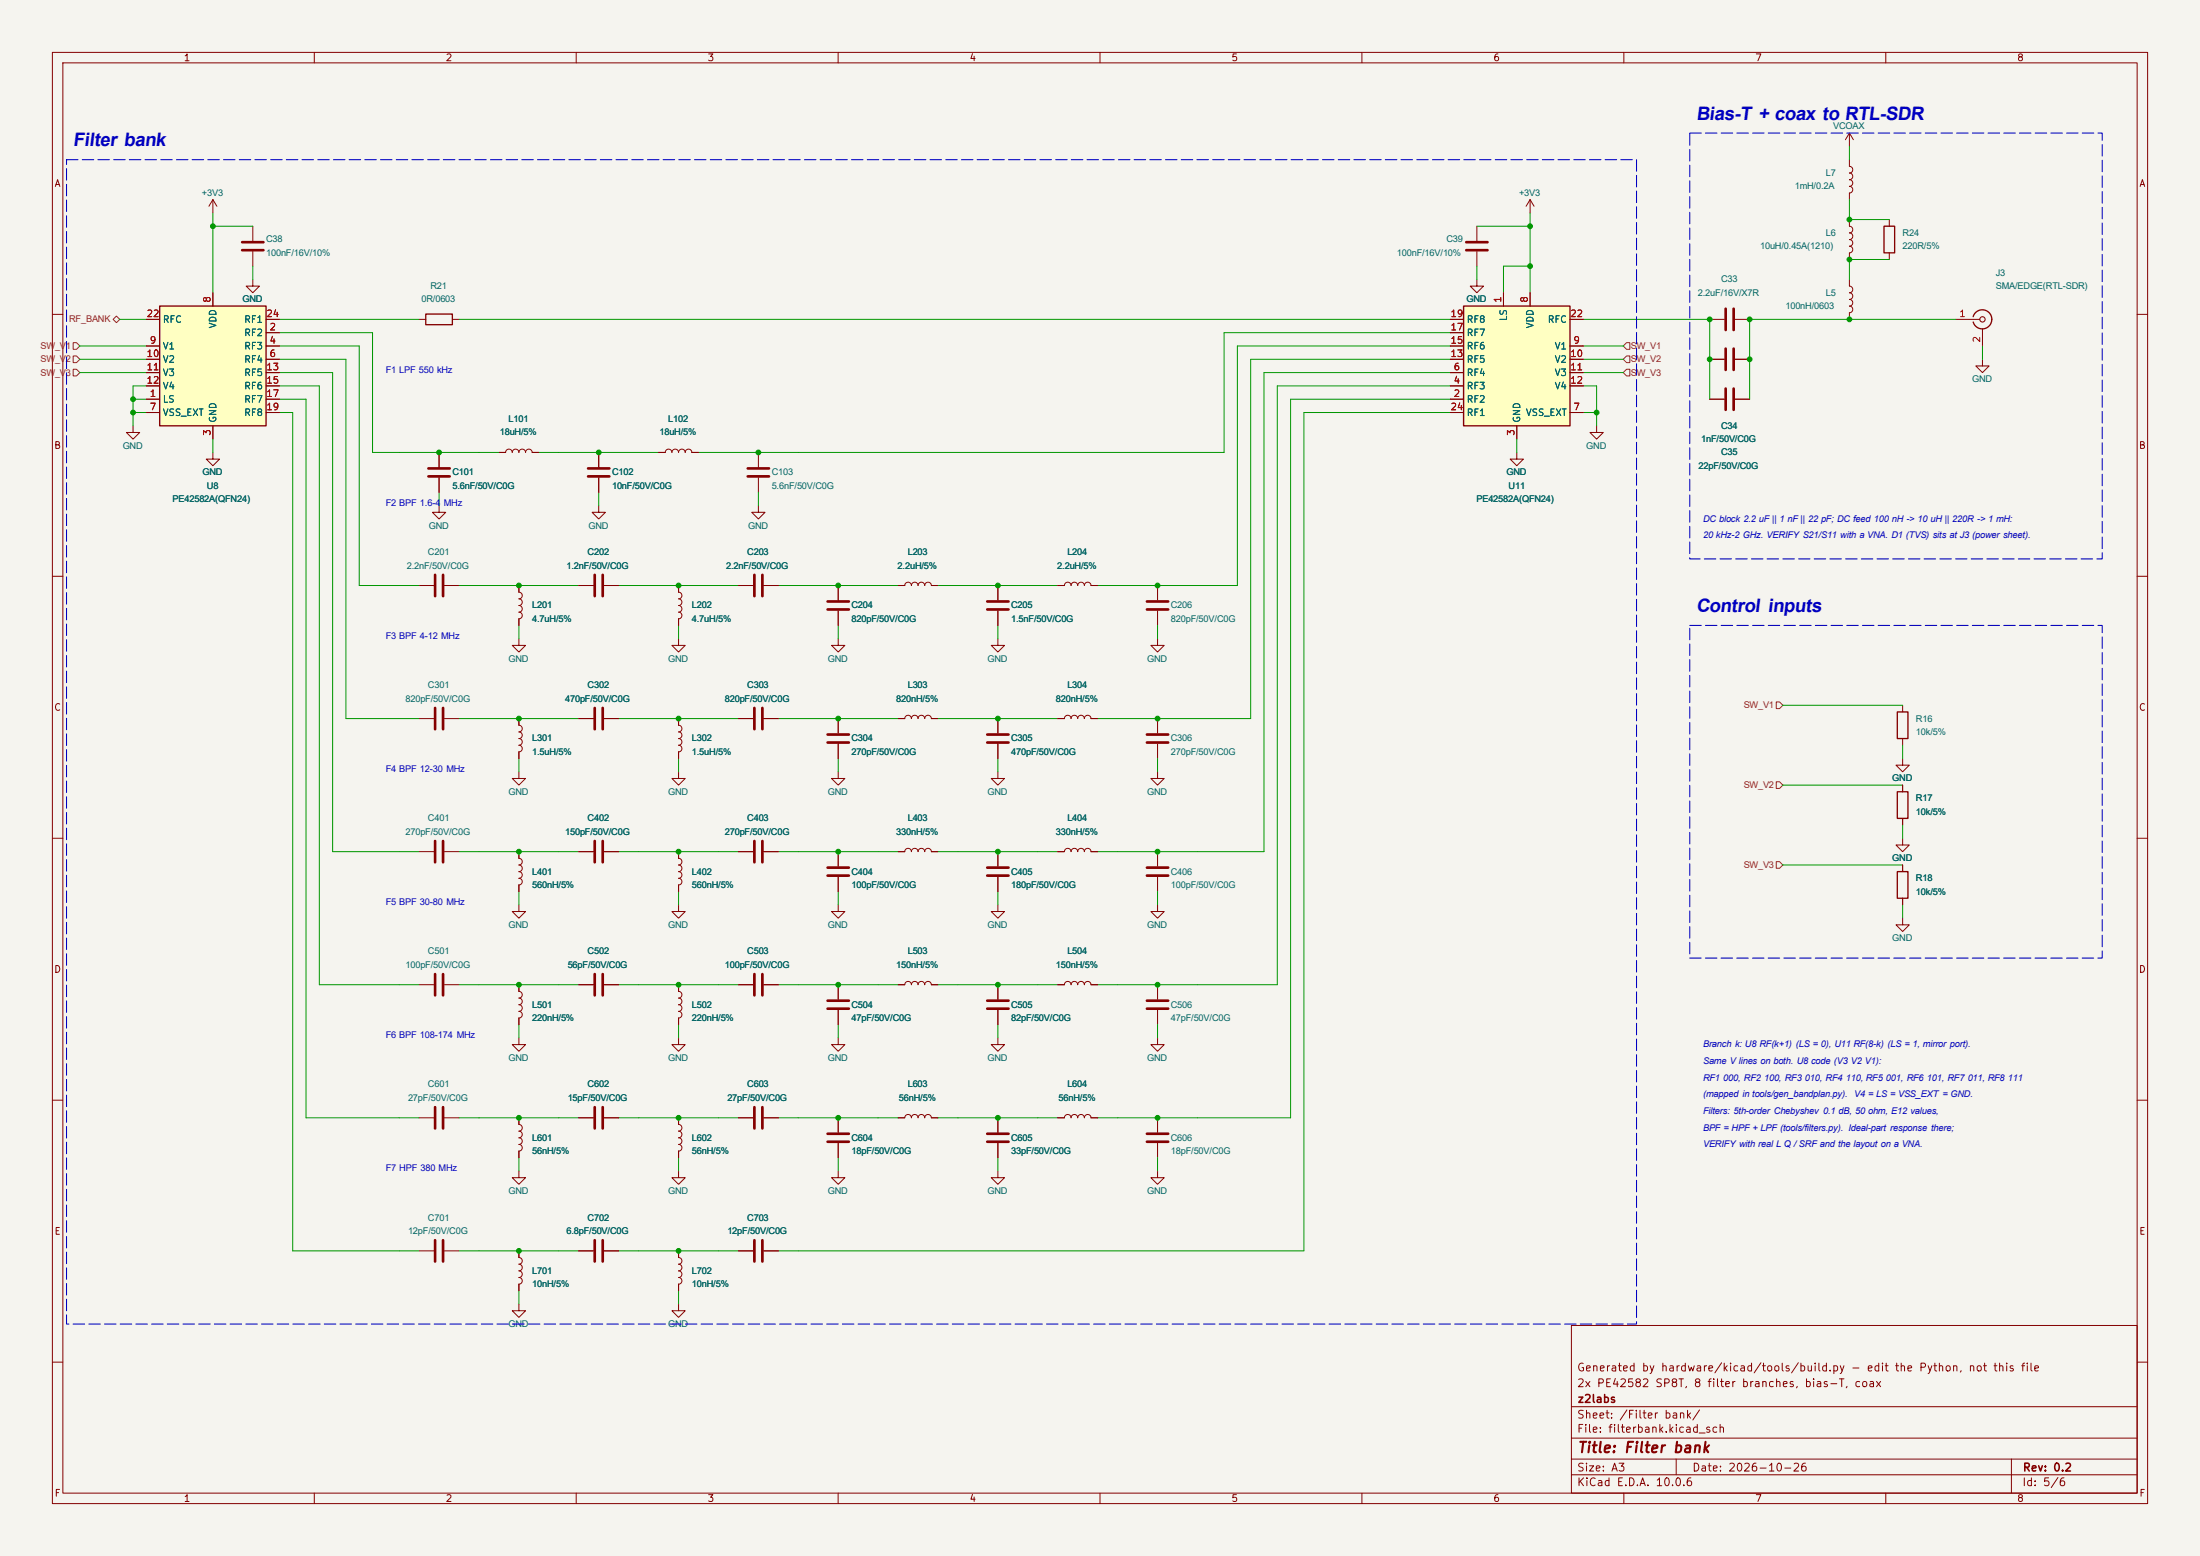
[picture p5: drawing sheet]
<svg xmlns="http://www.w3.org/2000/svg" width="420mm" height="297mm" viewBox="0 0 420 297" stroke-linecap="round" stroke-linejoin="round" font-family="sans-serif">
<path d="M0 0h420v297h-420z" fill="#f5f4ef" stroke="#f5f4ef" stroke-width=".19"/>
<g fill="none" stroke="#840000" stroke-width=".19">
<path d="M10 10h400v277h-400zM12 12h396v273h-396zM60 10v2M110 10v2M160 10v2M210 10v2M260 10v2M310 10v2M360 10v2M40.6 38.1l-.7 1.3M40.6 38.1l.8 1.3M40.6 38.1v2.5"/>
<path d="M48.3 53.3v1.3h1.2l-1.2 1.3-1.3-1.3h1.3M48.3 43.2v2.8M48.3 48v2.8M353.1 41.9v1.3a.64 .64 0 0 1 .6 .6 .64 .64 0 0 1-.6 .7M353.1 44.5a.64 .64 0 0 1 .6 .6 .64 .64 0 0 1-.6 .6 .64 .64 0 0 1 .6 .7 .64 .64 0 0 1-.6 .6 .64 .64 0 0 1 .6 .6 .64 .64 0 0 1-.6 .7v1.2M10 60h2M80 61h1.3M86.4 61h1.2M408 60h2M25.4 81.3v1.3h1.3l-1.3 1.2-1.3-1.2h1.3M95.2 86.4h1.3a.64 .64 0 0 1 .7-.7 .64 .64 0 0 1 .6 .7 .64 .64 0 0 1 .6-.7 .64 .64 0 0 1 .7 .7 .64 .64 0 0 1 .6-.7 .64 .64 0 0 1 .6 .7 .64 .64 0 0 1 .7-.7 .64 .64 0 0 1 .6 .7h1.3M114.3 96.5v1.3h1.3l-1.3 1.3-1.3-1.3h1.3"/>
<path d="M125.7 86.4h1.3a.64 .64 0 0 1 .6-.7 .64 .64 0 0 1 .7 .7 .64 .64 0 0 1 .6-.7 .64 .64 0 0 1 .6 .7 .64 .64 0 0 1 .7-.7 .64 .64 0 0 1 .6 .7 .64 .64 0 0 1 .6-.7 .64 .64 0 0 1 .7 .7h1.2M10 110h2M80 111.8h2.8M84.8 111.8h2.8M99.1 111.8v1.2a.64 .64 0 0 1 .6 .7 .64 .64 0 0 1-.6 .6 .64 .64 0 0 1 .6 .6 .64 .64 0 0 1-.6 .7 .64 .64 0 0 1 .6 .6 .64 .64 0 0 1-.6 .6 .64 .64 0 0 1 .6 .7 .64 .64 0 0 1-.6 .6v1.3M110.5 111.8h2.8M115.3 111.8h2.8M408 110h2M10 160h2M99.1 147.3v1.3h1.2l-1.2 1.3-1.3-1.3h1.3M408 160h2M363.2 160v1.3h1.3l-1.3 1.3-1.3-1.3h1.3"/>
<path d="M363.2 175.3v1.2h1.3l-1.3 1.3-1.3-1.3h1.3M363.2 165.1v1.3M363.2 171.5v1.2M80 188h2.8M84.8 188h2.8M110.5 188h2.8M115.3 188h2.8M10 210h2M99.1 213.4v1.2a.64 .64 0 0 1 .6 .7 .64 .64 0 0 1-.6 .6 .64 .64 0 0 1 .6 .6 .64 .64 0 0 1-.6 .7M99.1 217.2a.64 .64 0 0 1 .6 .6 .64 .64 0 0 1-.6 .6 .64 .64 0 0 1 .6 .7 .64 .64 0 0 1-.6 .6v1.3M110.5 213.4h2.8M115.3 213.4h2.8"/>
<path d="M160 213.4v2.8M160 218.2v2.8M190.5 213.4v2.8M190.5 218.2v2.8M221 213.4v2.8M221 218.2v2.8M408 210h2M80 238.8h2.8M84.8 238.8h2.8M99.1 223.5v1.3h1.2l-1.2 1.3-1.3-1.3h1.3M160 223.5v1.3h1.3l-1.3 1.3-1.3-1.3h1.3M190.5 223.5v1.3h1.3l-1.3 1.3-1.3-1.3h1.3"/>
<path d="M221 223.5v1.3h1.2l-1.2 1.3-1.3-1.3h1.3M300 253h108v32h-108zM10 260h2M300 278.5h108M300 274.5h108M300 268.5h108M320 278.5v3M384 278.5v6.5M408 260h2M60 285v2M110 285v2M160 285v2"/>
<path d="M210 285v2M260 285v2M300 281.5h108M310 285v2M360 285v2"/>
</g>
<g fill="none" stroke="#840000" stroke-width=".51">
<path d="M46.2 46.2h4.1M46.2 47.8h4.1M83.1 109.7v4.1M84.6 109.7v4.1M113.5 109.7v4.1M115.1 109.7v4.1M83.1 185.9v4.1M84.6 185.9v4.1M113.5 185.9v4.1M115.1 185.9v4.1M113.5 211.3v4.1M115.1 211.3v4.1"/>
<path d="M158 216.4h4.1M158 217.9h4.1M188.5 216.4h4M188.5 217.9h4M218.9 216.4h4.1M218.9 217.9h4.1M83.1 236.7v4.1M84.6 236.7v4.1"/>
</g>
<path d="M81.3 59.9h5.1v2.1h-5.1zM362.2 166.4h2v5.1h-2z" fill="none" stroke="#840000" stroke-width=".25"/>
<path d="M30.5 58.4h20.3v22.9h-20.3z" fill="#ffffc2"/>
<path d="M30.5 58.4h20.3v22.9h-20.3zM359.7 43.2h2v5.1h-2zM376.7 60.5a1.81 1.81 0 0 1 2.8-1 1.81 1.81 0 0 1 0 2.9 1.81 1.81 0 0 1-2.8-.9M362.2 135.9h2v5.1h-2zM362.2 151.1h2v5.1h-2z" fill="none" stroke="#840000" stroke-width=".25"/>
<g fill="none" stroke="#840000" stroke-width=".19">
<path d="M292.1 38.1l-.8 1.3M292.1 38.1l.8 1.3M292.1 38.1v2.5M353.1 30.5v1.3a.64 .64 0 0 1 .6 .6 .64 .64 0 0 1-.6 .6 .64 .64 0 0 1 .6 .7 .64 .64 0 0 1-.6 .6M353.1 34.3a.64 .64 0 0 1 .6 .6 .64 .64 0 0 1-.6 .7 .64 .64 0 0 1 .6 .6 .64 .64 0 0 1-.6 .6v1.3M353.1 25.4v2.5M353.1 25.4l-.8 1.3M353.1 25.4l.7 1.3M40.6 55.9v2.5M353.1 53.3v1.3a.64 .64 0 0 1 .6 .6 .64 .64 0 0 1-.6 .7 .64 .64 0 0 1 .6 .6 .64 .64 0 0 1-.6 .7M353.1 57.2a.64 .64 0 0 1 .6 .6 .64 .64 0 0 1-.6 .6 .64 .64 0 0 1 .6 .7 .64 .64 0 0 1-.6 .6v1.3M360.7 41.9v1.3"/>
<path d="M360.7 48.3v1.2M27.9 76.2h2.6M27.9 66h2.6M27.9 68.6h2.6M27.9 78.7h2.6M27.9 71.1h2.6M27.9 73.7h2.6M27.9 61h2.6M50.8 76.2h2.5M50.8 63.5h2.5M50.8 66h2.5M50.8 68.6h2.5"/>
<path d="M50.8 78.7h2.5M50.8 71.1h2.5M50.8 73.7h2.5M50.8 61h2.5M326.4 76.2h2.8M326.4 68.6h2.8M326.4 61h2.8M331.2 76.2h2.8M331.2 68.6h2.8M331.2 61h2.8M373.4 61h4.6M378.5 68.6v1.3h1.2l-1.2 1.2-1.3-1.2h1.3"/>
<path d="M378.5 62.7v3.3M40.6 86.4v1.2h1.3l-1.3 1.3-1.2-1.3h1.2M40.6 81.3v2.5M83.8 96.5v1.3h1.3l-1.3 1.3-1.3-1.3h1.3M83.8 86.4v2.8M83.8 91.2v2.8M114.3 86.4v2.8M114.3 91.2v2.8M144.8 96.5v1.3h1.2l-1.2 1.3-1.3-1.3h1.3M144.8 86.4v2.8M144.8 91.2v2.8M304.8 81.3v1.3h1.3l-1.3 1.2-1.3-1.2h1.3"/>
<path d="M129.5 111.8v1.2a.64 .64 0 0 1 .7 .7 .64 .64 0 0 1-.7 .6 .64 .64 0 0 1 .7 .6 .64 .64 0 0 1-.7 .7 .64 .64 0 0 1 .7 .6 .64 .64 0 0 1-.7 .6 .64 .64 0 0 1 .7 .7 .64 .64 0 0 1-.7 .6v1.3M141 111.8h2.8M145.8 111.8h2.8M160 111.8v2.8M160 116.6v2.8M171.4 111.8h1.3a.64 .64 0 0 1 .7-.7 .64 .64 0 0 1 .6 .7 .64 .64 0 0 1 .6-.7 .64 .64 0 0 1 .7 .7 .64 .64 0 0 1 .6-.7 .64 .64 0 0 1 .6 .7 .64 .64 0 0 1 .7-.7 .64 .64 0 0 1 .6 .7h1.3M190.5 111.8v2.8M190.5 116.6v2.8M201.9 111.8h1.3a.64 .64 0 0 1 .6-.7 .64 .64 0 0 1 .7 .7 .64 .64 0 0 1 .6-.7 .64 .64 0 0 1 .6 .7 .64 .64 0 0 1 .7-.7 .64 .64 0 0 1 .6 .7 .64 .64 0 0 1 .6-.7 .64 .64 0 0 1 .7 .7h1.2M221 111.8v2.8M221 116.6v2.8M80 137.2h2.8"/>
<path d="M84.8 137.2h2.8M99.1 121.9v1.3h1.2l-1.2 1.3-1.3-1.3h1.3M99.1 137.2v1.2a.64 .64 0 0 1 .6 .7 .64 .64 0 0 1-.6 .6 .64 .64 0 0 1 .6 .6 .64 .64 0 0 1-.6 .7 .64 .64 0 0 1 .6 .6 .64 .64 0 0 1-.6 .6M110.5 137.2h2.8M115.3 137.2h2.8M129.5 137.2v1.2a.64 .64 0 0 1 .7 .7 .64 .64 0 0 1-.7 .6 .64 .64 0 0 1 .7 .6 .64 .64 0 0 1-.7 .7 .64 .64 0 0 1 .7 .6 .64 .64 0 0 1-.7 .6M129.5 121.9v1.3h1.3l-1.3 1.3-1.2-1.3h1.2M141 137.2h2.8M145.8 137.2h2.8M160 121.9v1.3h1.3l-1.3 1.3-1.3-1.3h1.3M160 137.2v2.8M171.4 137.2h1.3a.64 .64 0 0 1 .7-.7 .64 .64 0 0 1 .6 .7 .64 .64 0 0 1 .6-.7 .64 .64 0 0 1 .7 .7 .64 .64 0 0 1 .6-.7 .64 .64 0 0 1 .6 .7 .64 .64 0 0 1 .7-.7 .64 .64 0 0 1 .6 .7h1.3"/>
<path d="M190.5 121.9v1.3h1.3l-1.3 1.3-1.3-1.3h1.3M190.5 137.2v2.8M201.9 137.2h1.3a.64 .64 0 0 1 .6-.7 .64 .64 0 0 1 .7 .7 .64 .64 0 0 1 .6-.7 .64 .64 0 0 1 .6 .7 .64 .64 0 0 1 .7-.7 .64 .64 0 0 1 .6 .7 .64 .64 0 0 1 .6-.7 .64 .64 0 0 1 .7 .7h1.2M221 121.9v1.3h1.2l-1.2 1.3-1.3-1.3h1.3M221 137.2v2.8M363.2 134.6v1.3M99.1 142.2a.64 .64 0 0 1 .6 .7 .64 .64 0 0 1-.6 .6v1.3M129.5 142.2a.64 .64 0 0 1 .7 .7 .64 .64 0 0 1-.7 .6v1.3M129.5 147.3v1.3h1.3l-1.3 1.3-1.2-1.3h1.2M160 147.3v1.3h1.3l-1.3 1.3-1.3-1.3h1.3M160 142v2.8M190.5 147.3v1.3h1.3l-1.3 1.3-1.3-1.3h1.3"/>
<path d="M190.5 142v2.8M221 147.3v1.3h1.2l-1.2 1.3-1.3-1.3h1.3M221 142v2.8M363.2 141v1.2M363.2 149.9v1.2M363.2 156.2v1.3M80 162.6h2.8M84.8 162.6h2.8M99.1 172.7v1.3h1.2l-1.2 1.3-1.3-1.3h1.3M99.1 162.6v1.2a.64 .64 0 0 1 .6 .7 .64 .64 0 0 1-.6 .6M99.1 165.1a.64 .64 0 0 1 .6 .6 .64 .64 0 0 1-.6 .7 .64 .64 0 0 1 .6 .6 .64 .64 0 0 1-.6 .6 .64 .64 0 0 1 .6 .7 .64 .64 0 0 1-.6 .6v1.3M110.5 162.6h2.8"/>
<path d="M115.3 162.6h2.8M190.5 172.7v1.3h1.3l-1.3 1.3-1.3-1.3h1.3M190.5 162.6v2.8M190.5 167.4v2.8M201.9 162.6h1.3a.64 .64 0 0 1 .6-.7 .64 .64 0 0 1 .7 .7 .64 .64 0 0 1 .6-.7 .64 .64 0 0 1 .6 .7 .64 .64 0 0 1 .7-.7 .64 .64 0 0 1 .6 .7 .64 .64 0 0 1 .6-.7 .64 .64 0 0 1 .7 .7h1.2M221 172.7v1.3h1.2l-1.2 1.3-1.3-1.3h1.3M221 162.6v2.8M221 167.4v2.8M99.1 188v1.2a.64 .64 0 0 1 .6 .7 .64 .64 0 0 1-.6 .6 .64 .64 0 0 1 .6 .6 .64 .64 0 0 1-.6 .7 .64 .64 0 0 1 .6 .6 .64 .64 0 0 1-.6 .6 .64 .64 0 0 1 .6 .7 .64 .64 0 0 1-.6 .6M99.1 198.1v1.3h1.2l-1.2 1.3-1.3-1.3h1.3M99.1 194.3v1.3M190.5 188v2.8"/>
<path d="M190.5 192.8v2.8M201.9 188h1.3a.64 .64 0 0 1 .6-.7 .64 .64 0 0 1 .7 .7 .64 .64 0 0 1 .6-.7 .64 .64 0 0 1 .6 .7 .64 .64 0 0 1 .7-.7 .64 .64 0 0 1 .6 .7 .64 .64 0 0 1 .6-.7 .64 .64 0 0 1 .7 .7h1.2M221 188v2.8M221 192.8v2.8M80 213.4h2.8M84.8 213.4h2.8M129.5 213.4v1.2a.64 .64 0 0 1 .7 .7 .64 .64 0 0 1-.7 .6 .64 .64 0 0 1 .7 .6 .64 .64 0 0 1-.7 .7M129.5 217.2a.64 .64 0 0 1 .7 .6 .64 .64 0 0 1-.7 .6 .64 .64 0 0 1 .7 .7 .64 .64 0 0 1-.7 .6v1.3M99.1 238.8v1.2a.64 .64 0 0 1 .6 .7 .64 .64 0 0 1-.6 .6 .64 .64 0 0 1 .6 .6 .64 .64 0 0 1-.6 .7 .64 .64 0 0 1 .6 .6 .64 .64 0 0 1-.6 .6 .64 .64 0 0 1 .6 .7 .64 .64 0 0 1-.6 .6v1.3M110.5 238.8h2.8M115.3 238.8h2.8M129.5 238.8v1.2a.64 .64 0 0 1 .7 .7 .64 .64 0 0 1-.7 .6 .64 .64 0 0 1 .7 .6 .64 .64 0 0 1-.7 .7 .64 .64 0 0 1 .7 .6 .64 .64 0 0 1-.7 .6 .64 .64 0 0 1 .7 .7 .64 .64 0 0 1-.7 .6v1.3"/>
<path d="M129.5 223.5v1.3h1.3l-1.3 1.3-1.2-1.3h1.2M141 238.8h2.8M145.8 238.8h2.8M99.1 248.9v1.3h1.2l-1.2 1.3-1.3-1.3h1.3M129.5 248.9v1.3h1.3l-1.3 1.3-1.2-1.3h1.2"/>
</g>
<g fill="none" stroke="#840000" stroke-width=".51">
<path d="M329.4 58.9v4.1M331 58.9v4.1M329.4 66.5v4.1M329.4 74.2v4M331 66.5v4.1M331 74.2v4M81.8 89.4h4.1M81.8 90.9h4.1M112.3 89.4h4M112.3 90.9h4M142.7 89.4h4.1M142.7 90.9h4.1"/>
<path d="M144 109.7v4.1M145.5 109.7v4.1M158 114.8h4.1M158 116.3h4.1M188.5 114.8h4M188.5 116.3h4M218.9 114.8h4.1M218.9 116.3h4.1M83.1 135.1v4.1M84.6 135.1v4.1M113.5 135.1v4.1M115.1 135.1v4.1"/>
<path d="M144 135.1v4.1M145.5 135.1v4.1M158 140.2h4.1M158 141.7h4.1M188.5 140.2h4M188.5 141.7h4M218.9 140.2h4.1M218.9 141.7h4.1M83.1 160.5v4.1M84.6 160.5v4.1M113.5 160.5v4.1M115.1 160.5v4.1"/>
<path d="M188.5 165.6h4M188.5 167.1h4M218.9 165.6h4.1M218.9 167.1h4.1M188.5 191h4M188.5 192.5h4M218.9 191h4.1M218.9 192.5h4.1M83.1 211.3v4.1M84.6 211.3v4.1M113.5 236.7v4.1M115.1 236.7v4.1"/>
<path d="M144 236.7v4.1M145.5 236.7v4.1"/>
</g>
<circle cx="378.5" cy="61" r=".51" fill="none" stroke="#840000" stroke-width=".2"/>
<path d="M279.4 58.4h20.3v22.9h-20.3z" fill="#ffffc2"/>
<path d="M279.4 58.4h20.3v22.9h-20.3z" fill="none" stroke="#840000" stroke-width=".25"/>
<g fill="none" stroke="#840000" stroke-width=".19">
<path d="M40.6 55.9v2.5M281.9 53.3v1.3h1.3l-1.3 1.3-1.2-1.3h1.2M281.9 43.2v2.8M281.9 48v2.8M287 55.9v2.5M292.1 55.9v2.5M27.9 76.2h2.6M27.9 73.7h2.6M27.9 71.1h2.6M27.9 78.7h2.6M27.9 66h2.6M27.9 68.6h2.6"/>
<path d="M27.9 61h2.6M50.8 76.2h2.5M50.8 73.7h2.5M50.8 71.1h2.5M50.8 78.7h2.5M50.8 66h2.5M50.8 68.6h2.5M50.8 63.5h2.5M50.8 61h2.5M276.9 76.2h2.5M276.9 73.7h2.5M276.9 71.1h2.5"/>
<path d="M276.9 78.7h2.5M276.9 66h2.5M276.9 68.6h2.5M276.9 63.5h2.5M276.9 61h2.5M299.7 73.7h2.6M299.7 71.1h2.6M299.7 78.7h2.6M299.7 66h2.6M299.7 68.6h2.6M299.7 61h2.6M326.4 76.2h2.8"/>
<path d="M326.4 68.6h2.8M331.2 76.2h2.8M331.2 68.6h2.8M40.6 81.3v2.5M83.8 86.4v2.8M83.8 91.2v2.8M95.2 86.4h1.3M101.6 86.4h1.3M114.3 86.4v2.8M114.3 91.2v2.8M125.7 86.4h1.3M132.1 86.4h1.2"/>
<path d="M289.6 86.4v1.2h1.2l-1.2 1.3-1.3-1.3h1.3M289.6 81.3v2.5M99.1 111.8v1.2M99.1 118.1v1.3M110.5 111.8h2.8M115.3 111.8h2.8M129.5 111.8v1.2M129.5 118.1v1.3M141 111.8h2.8M145.8 111.8h2.8M160 111.8v2.8M160 116.6v2.8"/>
<path d="M171.4 111.8h1.3M177.8 111.8h1.3M190.5 111.8v2.8M190.5 116.6v2.8M201.9 111.8h1.3M208.3 111.8h1.2M99.1 137.2v1.2M110.5 137.2h2.8M115.3 137.2h2.8M129.5 137.2v1.2M141 137.2h2.8M145.8 137.2h2.8"/>
<path d="M160 137.2v2.8M171.4 137.2h1.3M177.8 137.2h1.3M190.5 137.2v2.8M201.9 137.2h1.3M208.3 137.2h1.2M99.1 143.5v1.3M129.5 143.5v1.3M160 142v2.8M190.5 142v2.8M363.2 144.8v1.3h1.3l-1.3 1.2-1.3-1.2h1.3M363.2 149.9v1.2"/>
<path d="M363.2 156.2v1.3M99.1 162.6v1.2M99.1 168.9v1.3M110.5 162.6h2.8M115.3 162.6h2.8M129.5 162.6v1.2a.64 .64 0 0 1 .7 .7 .64 .64 0 0 1-.7 .6M129.5 165.1a.64 .64 0 0 1 .7 .6 .64 .64 0 0 1-.7 .7 .64 .64 0 0 1 .7 .6 .64 .64 0 0 1-.7 .6 .64 .64 0 0 1 .7 .7 .64 .64 0 0 1-.7 .6v1.3M129.5 172.7v1.3h1.3l-1.3 1.3-1.2-1.3h1.2M141 162.6h2.8M145.8 162.6h2.8M160 172.7v1.3h1.3l-1.3 1.3-1.3-1.3h1.3M160 162.6v2.8"/>
<path d="M160 167.4v2.8M171.4 162.6h1.3a.64 .64 0 0 1 .7-.7 .64 .64 0 0 1 .6 .7 .64 .64 0 0 1 .6-.7 .64 .64 0 0 1 .7 .7 .64 .64 0 0 1 .6-.7 .64 .64 0 0 1 .6 .7 .64 .64 0 0 1 .7-.7 .64 .64 0 0 1 .6 .7h1.3M190.5 162.6v2.8M190.5 167.4v2.8M201.9 162.6h1.3M208.3 162.6h1.2M363.2 165.1v1.3M363.2 171.5v1.2M99.1 188v1.2M99.1 194.3v1.3M110.5 188h2.8M115.3 188h2.8"/>
<path d="M129.5 188v1.2a.64 .64 0 0 1 .7 .7 .64 .64 0 0 1-.7 .6 .64 .64 0 0 1 .7 .6 .64 .64 0 0 1-.7 .7 .64 .64 0 0 1 .7 .6 .64 .64 0 0 1-.7 .6 .64 .64 0 0 1 .7 .7 .64 .64 0 0 1-.7 .6M129.5 198.1v1.3h1.3l-1.3 1.3-1.2-1.3h1.2M129.5 194.3v1.3M141 188h2.8M145.8 188h2.8M160 198.1v1.3h1.3l-1.3 1.3-1.3-1.3h1.3M160 188v2.8M160 192.8v2.8M171.4 188h1.3a.64 .64 0 0 1 .7-.7 .64 .64 0 0 1 .6 .7 .64 .64 0 0 1 .6-.7 .64 .64 0 0 1 .7 .7 .64 .64 0 0 1 .6-.7 .64 .64 0 0 1 .6 .7 .64 .64 0 0 1 .7-.7 .64 .64 0 0 1 .6 .7h1.3M190.5 198.1v1.3h1.3l-1.3 1.3-1.3-1.3h1.3M190.5 188v2.8M190.5 192.8v2.8"/>
<path d="M201.9 188h1.3M208.3 188h1.2M221 198.1v1.3h1.2l-1.2 1.3-1.3-1.3h1.3M99.1 213.4v1.2M99.1 219.7v1.3M110.5 213.4h2.8M115.3 213.4h2.8M129.5 213.4v1.2M129.5 219.7v1.3M141 213.4h2.8M145.8 213.4h2.8M160 213.4v2.8"/>
<path d="M160 218.2v2.8M171.4 213.4h1.3a.64 .64 0 0 1 .7-.7 .64 .64 0 0 1 .6 .7 .64 .64 0 0 1 .6-.7 .64 .64 0 0 1 .7 .7 .64 .64 0 0 1 .6-.7 .64 .64 0 0 1 .6 .7 .64 .64 0 0 1 .7-.7 .64 .64 0 0 1 .6 .7h1.3M190.5 213.4v2.8M190.5 218.2v2.8M201.9 213.4h1.3a.64 .64 0 0 1 .6-.7 .64 .64 0 0 1 .7 .7 .64 .64 0 0 1 .6-.7 .64 .64 0 0 1 .6 .7 .64 .64 0 0 1 .7-.7 .64 .64 0 0 1 .6 .7 .64 .64 0 0 1 .6-.7 .64 .64 0 0 1 .7 .7h1.2M99.1 238.8v1.2M110.5 238.8h2.8M115.3 238.8h2.8M129.5 238.8v1.2M141 238.8h2.8M145.8 238.8h2.8M99.1 245.1v1.3"/>
<path d="M129.5 245.1v1.3"/>
</g>
<path d="M279.9 46.2h4.1M279.9 47.8h4.1M144 160.5v4.1M145.5 160.5v4.1M158 165.6h4.1M158 167.1h4.1M144 185.9v4.1M145.5 185.9v4.1M158 191h4.1M158 192.5h4.1M144 211.3v4.1M145.5 211.3v4.1" fill="none" stroke="#840000" stroke-width=".51"/>
<path d="M14 67.9h.6l.6 .7-.6 .6h-.6zM14 65.4h.6l.6 .6-.6 .7h-.6zM14 70.5h.6l.6 .6-.6 .7h-.6zM21.6 61l.6-.7 .7 .7-.7 .6zM309.9 71.1l.6-.6h.6v1.3h-.6zM309.9 66l.6-.6h.6v1.3h-.6zM310.5 67.9h.6v1.3h-.6l-.6-.6zM339.1 134h.6l.7 .6-.7 .7h-.6zM339.1 149.2h.6l.7 .7-.7 .6h-.6zM339.1 164.5h.6l.7 .6-.7 .6h-.6z" fill="none" stroke="#725600" stroke-width=".19"/>
<g fill="none" stroke="#009600" stroke-width=".19">
<path d="M353.1 38.1v3.8h7.6M353.1 27.9v2.6M40.6 43.2h7.7M40.6 40.6v15.3M48.3 50.8v2.5M281.9 43.2h10.2M281.9 50.8v2.5M292.1 40.6v15.3M292.1 50.8h-5.1v5.1M360.7 49.5h-7.6v3.8M15.2 66h12.7M15.2 68.6h12.7"/>
<path d="M15.2 71.1h12.7M22.9 61h5M25.4 78.7h2.5M25.4 76.2h2.5M27.9 73.7h-2.5v7.6M53.3 68.6h12.7v68.6h14M53.3 73.7h7.7v114.3h19M53.3 78.7h2.6v160.1h24.1M53.3 71.1h10.2v91.5h16.5M53.3 76.2h5.1v137.2h21.6M53.3 63.5h17.8v22.9h24.1M53.3 66h15.3v45.8h11.4"/>
<path d="M53.3 61h26.7M87.6 61h189.3M276.9 68.6h-38.1v68.6h-29.3M276.9 73.7h-33.1v114.3h-34.3M276.9 78.7h-28v160.1h-100.3M276.9 71.1h-35.6v91.5h-31.8M276.9 76.2h-30.5v137.2h-36.9M276.9 63.5h-43.2v22.9h-100.4M276.9 66h-40.7v45.8h-26.7M302.3 61h24.1v15.2M302.3 66h7.6M302.3 68.6h7.6"/>
<path d="M302.3 71.1h7.6M302.3 78.7h2.5M302.3 73.7h2.5v7.6M373.4 61h-39.4v15.2M378.5 66v2.6M40.6 83.8v2.6M83.8 94v2.5M102.9 86.4h22.8M114.3 94v2.5M144.8 94v2.5M289.6 83.8v2.6M87.6 111.8h22.9"/>
<path d="M99.1 119.4v2.5M118.1 111.8h22.9M129.5 119.4v2.5M148.6 111.8h22.8M160 119.4v2.5M179.1 111.8h22.8M190.5 119.4v2.5M221 119.4v2.5M87.6 137.2h22.9M118.1 137.2h22.9M148.6 137.2h22.8M179.1 137.2h22.8"/>
<path d="M340.4 134.6h22.8M99.1 144.8v2.5M129.5 144.8v2.5M160 144.8v2.5M190.5 144.8v2.5M221 144.8v2.5M340.4 149.9h22.8M363.2 142.2v2.6M363.2 157.5v2.5M87.6 162.6h22.9M99.1 170.2v2.5M118.1 162.6h22.9"/>
<path d="M129.5 170.2v2.5M148.6 162.6h22.8M160 170.2v2.5M179.1 162.6h22.8M190.5 170.2v2.5M221 170.2v2.5M340.4 165.1h22.8M363.2 172.7v2.6M87.6 188h22.9M99.1 195.6v2.5M118.1 188h22.9M129.5 195.6v2.5"/>
<path d="M148.6 188h22.8M160 195.6v2.5M179.1 188h22.8M190.5 195.6v2.5M221 195.6v2.5M87.6 213.4h22.9M118.1 213.4h22.9M148.6 213.4h22.8M179.1 213.4h22.8M87.6 238.8h22.9M99.1 221v2.5M118.1 238.8h22.9"/>
<path d="M129.5 221v2.5M160 221v2.5M190.5 221v2.5M221 221v2.5M99.1 246.4v2.5M129.5 246.4v2.5"/>
</g>
<path d="M12.7 30.5h299.7v222.2h-299.7zM322.6 25.4h78.7v81.3h-78.7zM322.6 119.4h78.7v63.5h-78.7z" fill="none" stroke="#0000c2" stroke-width=".2" stroke-dasharray="2.2 .8"/>
<g fill="#009600" stroke="#009600" stroke-width=".19">
<circle cx="40.6" cy="43.2" r=".46"/>
<circle cx="25.4" cy="78.7" r=".46"/>
<circle cx="25.4" cy="76.2" r=".46"/>
<circle cx="99.1" cy="188" r=".46"/>
<circle cx="99.1" cy="213.4" r=".46"/>
<circle cx="99.1" cy="238.8" r=".46"/>
<circle cx="129.5" cy="188" r=".46"/>
<circle cx="129.5" cy="213.4" r=".46"/>
<circle cx="190.5" cy="162.6" r=".46"/>
<circle cx="160" cy="188" r=".46"/>
<circle cx="190.5" cy="188" r=".46"/>
<circle cx="190.5" cy="137.2" r=".46"/>
<circle cx="190.5" cy="111.8" r=".46"/>
<circle cx="129.5" cy="238.8" r=".46"/>
<circle cx="160" cy="213.4" r=".46"/>
<circle cx="190.5" cy="213.4" r=".46"/>
<circle cx="83.8" cy="86.4" r=".46"/>
<circle cx="114.3" cy="86.4" r=".46"/>
<circle cx="99.1" cy="111.8" r=".46"/>
<circle cx="99.1" cy="137.2" r=".46"/>
<circle cx="99.1" cy="162.6" r=".46"/>
<circle cx="160" cy="111.8" r=".46"/>
<circle cx="160" cy="137.2" r=".46"/>
<circle cx="129.5" cy="137.2" r=".46"/>
<circle cx="129.5" cy="111.8" r=".46"/>
<circle cx="144.8" cy="86.4" r=".46"/>
<circle cx="353.1" cy="49.5" r=".46"/>
<circle cx="334" cy="61" r=".46"/>
<circle cx="353.1" cy="61" r=".46"/>
<circle cx="326.4" cy="61" r=".46"/>
<circle cx="353.1" cy="41.9" r=".46"/>
<circle cx="221" cy="111.8" r=".46"/>
<circle cx="221" cy="137.2" r=".46"/>
<circle cx="221" cy="162.6" r=".46"/>
<circle cx="221" cy="188" r=".46"/>
<circle cx="292.1" cy="50.8" r=".46"/>
<circle cx="292.1" cy="43.2" r=".46"/>
<circle cx="304.8" cy="78.7" r=".46"/>
<circle cx="129.5" cy="162.6" r=".46"/>
<circle cx="160" cy="162.6" r=".46"/>
<circle cx="221" cy="213.4" r=".46"/>
<circle cx="326.4" cy="68.6" r=".46"/>
<circle cx="334" cy="68.6" r=".46"/>
</g>
<g font-size="3.6" fill="#0000c2">
<text x="323.8" y="22.9">Bias-T + coax to RTL-SDR</text>
<text x="14" y="28">Filter bank</text>
<text x="323.8" y="116.9">Control inputs</text>
</g>
<text font-size="2" fill="#840000" x="301" y="277.8">Title: Filter bank</text>
<g font-size="1.8" fill="#006464">
<text x="350" y="24.7">VCOAX</text>
<text x="348.5" y="33.6">L7</text>
<text x="38.5" y="37.4">+3V3</text>
<text x="290" y="37.4">+3V3</text>
<text x="342.6" y="36.1">1mH/0.2A</text>
<text x="50.8" y="46.3">C38</text>
<text x="276.1" y="46.3">C39</text>
<text x="336" y="47.6">10uH/0.45A(1210)</text>
<text x="348.5" y="45">L6</text>
<text x="363.2" y="45">R24</text>
<text x="363.2" y="47.6">220R/5%</text>
<text x="50.8" y="48.8">100nF/16V/10%</text>
<text x="266.7" y="48.8">100nF/16V/10%</text>
<text x="328.6" y="53.9">C33</text>
<text x="381" y="52.6">J3</text>
<text x="46.3" y="57.7">GND</text>
<text x="80.5" y="57.7">0R/0603</text>
<text x="82.2" y="55.2">R21</text>
<text x="280" y="57.7">GND</text>
<text x="324.1" y="56.4">2.2uF/16V/X7R</text>
<text x="340.8" y="59">100nH/0603</text>
<text x="348.5" y="56.4">L5</text>
<text x="381" y="55.2">SMA/EDGE(RTL-SDR)</text>
<text x="376.5" y="73">GND</text>
<text x="95.4" y="83.1">18uH/5%</text>
<text x="97.1" y="80.6">L101</text>
<text x="125.9" y="83.1">18uH/5%</text>
<text x="127.6" y="80.6">L102</text>
<text x="328.6" y="81.8">C34</text>
<text x="23.4" y="85.7">GND</text>
<text x="302.8" y="85.7">GND</text>
<text x="324.3" y="89.5">22pF/50V/C0G</text>
<text x="324.8" y="84.4">1nF/50V/C0G</text>
<text x="328.6" y="86.9">C35</text>
<text x="32.9" y="95.8">PE42582A(QFN24)</text>
<text x="38.7" y="90.7">GND</text>
<text x="39.5" y="93.3">U8</text>
<text x="86.4" y="90.7">C101</text>
<text x="86.4" y="93.3">5.6nF/50V/C0G</text>
<text x="116.8" y="93.3">10nF/50V/C0G</text>
<text x="116.8" y="90.7">C102</text>
<text x="147.3" y="90.7">C103</text>
<text x="147.3" y="93.3">5.6nF/50V/C0G</text>
<text x="281.9" y="95.8">PE42582A(QFN24)</text>
<text x="287.6" y="90.7">GND</text>
<text x="288" y="93.3">U11</text>
<text x="81.8" y="100.9">GND</text>
<text x="112.3" y="100.9">GND</text>
<text x="142.8" y="100.9">GND</text>
<text x="81.7" y="106">C201</text>
<text x="112.2" y="106">C202</text>
<text x="142.7" y="106">C203</text>
<text x="173.3" y="106">L203</text>
<text x="203.8" y="106">L204</text>
<text x="77.6" y="108.5">2.2nF/50V/C0G</text>
<text x="108.1" y="108.5">1.2nF/50V/C0G</text>
<text x="138.6" y="108.5">2.2nF/50V/C0G</text>
<text x="171.4" y="108.5">2.2uH/5%</text>
<text x="201.8" y="108.5">2.2uH/5%</text>
<text x="101.6" y="116.1">L201</text>
<text x="101.6" y="118.7">4.7uH/5%</text>
<text x="132.1" y="116.1">L202</text>
<text x="132.1" y="118.7">4.7uH/5%</text>
<text x="162.6" y="116.1">C204</text>
<text x="162.6" y="118.7">820pF/50V/C0G</text>
<text x="193" y="116.1">C205</text>
<text x="193" y="118.7">1.5nF/50V/C0G</text>
<text x="223.5" y="116.1">C206</text>
<text x="223.5" y="118.7">820pF/50V/C0G</text>
<text x="81.7" y="131.4">C301</text>
<text x="97.1" y="126.3">GND</text>
<text x="112.2" y="131.4">C302</text>
<text x="127.6" y="126.3">GND</text>
<text x="142.7" y="131.4">C303</text>
<text x="158" y="126.3">GND</text>
<text x="173.3" y="131.4">L303</text>
<text x="188.5" y="126.3">GND</text>
<text x="203.8" y="131.4">L304</text>
<text x="219" y="126.3">GND</text>
<text x="77.4" y="133.9">820pF/50V/C0G</text>
<text x="107.9" y="133.9">470pF/50V/C0G</text>
<text x="138.4" y="133.9">820pF/50V/C0G</text>
<text x="171.1" y="133.9">820nH/5%</text>
<text x="201.6" y="133.9">820nH/5%</text>
<text x="365.8" y="137.7">R16</text>
<text x="101.6" y="141.5">L301</text>
<text x="132.1" y="141.5">L302</text>
<text x="162.6" y="141.5">C304</text>
<text x="193" y="141.5">C305</text>
<text x="223.5" y="141.5">C306</text>
<text x="365.8" y="140.3">10k/5%</text>
<text x="101.6" y="144.1">1.5uH/5%</text>
<text x="132.1" y="144.1">1.5uH/5%</text>
<text x="162.6" y="144.1">270pF/50V/C0G</text>
<text x="193" y="144.1">470pF/50V/C0G</text>
<text x="223.5" y="144.1">270pF/50V/C0G</text>
<text x="361.2" y="149.2">GND</text>
<text x="97.1" y="151.7">GND</text>
<text x="127.6" y="151.7">GND</text>
<text x="158" y="151.7">GND</text>
<text x="188.5" y="151.7">GND</text>
<text x="219" y="151.7">GND</text>
<text x="365.8" y="153">R17</text>
<text x="365.8" y="155.5">10k/5%</text>
<text x="77.4" y="159.3">270pF/50V/C0G</text>
<text x="81.7" y="156.8">C401</text>
<text x="107.9" y="159.3">150pF/50V/C0G</text>
<text x="112.2" y="156.8">C402</text>
<text x="138.4" y="159.3">270pF/50V/C0G</text>
<text x="142.7" y="156.8">C403</text>
<text x="171.1" y="159.3">330nH/5%</text>
<text x="173.3" y="156.8">L403</text>
<text x="201.6" y="159.3">330nH/5%</text>
<text x="203.8" y="156.8">L404</text>
<text x="101.6" y="166.9">L401</text>
<text x="132.1" y="166.9">L402</text>
<text x="162.6" y="166.9">C404</text>
<text x="193" y="166.9">C405</text>
<text x="223.5" y="166.9">C406</text>
<text x="361.2" y="164.4">GND</text>
<text x="101.6" y="169.5">560nH/5%</text>
<text x="132.1" y="169.5">560nH/5%</text>
<text x="162.6" y="169.5">100pF/50V/C0G</text>
<text x="193" y="169.5">180pF/50V/C0G</text>
<text x="223.5" y="169.5">100pF/50V/C0G</text>
<text x="365.8" y="168.2">R18</text>
<text x="365.8" y="170.7">10k/5%</text>
<text x="97.1" y="177.1">GND</text>
<text x="127.6" y="177.1">GND</text>
<text x="158" y="177.1">GND</text>
<text x="188.5" y="177.1">GND</text>
<text x="219" y="177.1">GND</text>
<text x="361.2" y="179.6">GND</text>
<text x="77.4" y="184.7">100pF/50V/C0G</text>
<text x="81.7" y="182.2">C501</text>
<text x="108.4" y="184.7">56pF/50V/C0G</text>
<text x="112.2" y="182.2">C502</text>
<text x="138.4" y="184.7">100pF/50V/C0G</text>
<text x="142.7" y="182.2">C503</text>
<text x="171.1" y="184.7">150nH/5%</text>
<text x="173.3" y="182.2">L503</text>
<text x="201.6" y="184.7">150nH/5%</text>
<text x="203.8" y="182.2">L504</text>
<text x="101.6" y="192.3">L501</text>
<text x="101.6" y="194.9">220nH/5%</text>
<text x="132.1" y="192.3">L502</text>
<text x="132.1" y="194.9">220nH/5%</text>
<text x="162.6" y="194.9">47pF/50V/C0G</text>
<text x="162.6" y="192.3">C504</text>
<text x="193" y="194.9">82pF/50V/C0G</text>
<text x="193" y="192.3">C505</text>
<text x="223.5" y="194.9">47pF/50V/C0G</text>
<text x="223.5" y="192.3">C506</text>
<text x="97.1" y="202.5">GND</text>
<text x="127.6" y="202.5">GND</text>
<text x="158" y="202.5">GND</text>
<text x="188.5" y="202.5">GND</text>
<text x="219" y="202.5">GND</text>
<text x="81.7" y="207.6">C601</text>
<text x="112.2" y="207.6">C602</text>
<text x="142.7" y="207.6">C603</text>
<text x="173.3" y="207.6">L603</text>
<text x="203.8" y="207.6">L604</text>
<text x="77.9" y="210.1">27pF/50V/C0G</text>
<text x="108.4" y="210.1">15pF/50V/C0G</text>
<text x="138.9" y="210.1">27pF/50V/C0G</text>
<text x="171.6" y="210.1">56nH/5%</text>
<text x="202.1" y="210.1">56nH/5%</text>
<text x="101.6" y="217.7">L601</text>
<text x="101.6" y="220.3">56nH/5%</text>
<text x="132.1" y="217.7">L602</text>
<text x="132.1" y="220.3">56nH/5%</text>
<text x="162.6" y="220.3">18pF/50V/C0G</text>
<text x="162.6" y="217.7">C604</text>
<text x="193" y="220.3">33pF/50V/C0G</text>
<text x="193" y="217.7">C605</text>
<text x="223.5" y="220.3">18pF/50V/C0G</text>
<text x="223.5" y="217.7">C606</text>
<text x="97.1" y="227.9">GND</text>
<text x="127.6" y="227.9">GND</text>
<text x="158" y="227.9">GND</text>
<text x="188.5" y="227.9">GND</text>
<text x="219" y="227.9">GND</text>
<text x="81.7" y="233">C701</text>
<text x="112.2" y="233">C702</text>
<text x="142.7" y="233">C703</text>
<text x="77.9" y="235.5">12pF/50V/C0G</text>
<text x="108.1" y="235.5">6.8pF/50V/C0G</text>
<text x="138.9" y="235.5">12pF/50V/C0G</text>
<text x="101.6" y="243.1">L701</text>
<text x="101.6" y="245.7">10nH/5%</text>
<text x="132.1" y="243.1">L702</text>
<text x="132.1" y="245.7">10nH/5%</text>
<text x="97.1" y="253.3">GND</text>
<text x="127.6" y="253.3">GND</text>
</g>
<g font-size="1.8" fill="#725600">
<text x="13.2" y="61.5">RF_BANK</text>
<text x="7.8" y="69.1">SW_V2</text>
<text x="7.8" y="66.6">SW_V1</text>
<text x="7.8" y="71.7">SW_V3</text>
<text x="311.3" y="69.1">SW_V2</text>
<text x="311.3" y="71.7">SW_V3</text>
<text x="311.3" y="66.6">SW_V1</text>
<text x="332.9" y="135.2">SW_V1</text>
<text x="332.9" y="150.4">SW_V2</text>
<text x="332.9" y="165.7">SW_V3</text>
</g>
<g font-size="1.8" fill="#0000c2">
<text x="73.7" y="71.1">F1 LPF 550 kHz</text>
<text x="73.7" y="96.5">F2 BPF 1.6-4 MHz</text>
<text x="325.1" y="99.6">DC block 2.2 uF || 1 nF || 22 pF; DC feed 100 nH -&gt; 10 uH || 220R -&gt; 1 mH:</text>
<text x="325.1" y="102.8">20 kHz-2 GHz. VERIFY S21/S11 with a VNA. D1 (TVS) sits at J3 (power sheet).</text>
<text x="73.7" y="121.9">F3 BPF 4-12 MHz</text>
<text x="73.7" y="147.3">F4 BPF 12-30 MHz</text>
<text x="73.7" y="172.7">F5 BPF 30-80 MHz</text>
<text x="73.7" y="198.1">F6 BPF 108-174 MHz</text>
<text x="325.1" y="203.1">Same V lines on both. U8 code (V3 V2 V1):</text>
<text x="325.1" y="199.9">Branch k: U8 RF(k+1) (LS = 0), U11 RF(8-k) (LS = 1, mirror port).</text>
<text x="325.1" y="206.3">RF1 000, RF2 100, RF3 010, RF4 110, RF5 001, RF6 101, RF7 011, RF8 111</text>
<text x="325.1" y="209.4">(mapped in tools/gen_bandplan.py).</text>
<text x="354" y="209.4">V4 = LS = VSS_EXT = GND.</text>
<text x="325.1" y="215.8">BPF = HPF + LPF (tools/filters.py). Ideal-part response there;</text>
<text x="325.1" y="212.6">Filters: 5th-order Chebyshev 0.1 dB, 50 ohm, E12 values,</text>
<text x="325.1" y="219">VERIFY with real L Q /SRF and the layout on a VNA.</text>
<text x="73.7" y="223.5">F7 HPF 380 MHz</text>
</g>
<g font-size="1.5" fill="#840000">
<text x="300.9" y="262.1">Generated by hardware/kicad/tools/build.py - edit the Python, not this file</text>
<text x="300.9" y="265.1">2x PE42582 SP8T, 8 filter branches, bias-T, coax</text>
<text x="301" y="268.1">z2labs</text>
<text x="300.9" y="273.8">File: filterbank.kicad_sch</text>
<text x="300.9" y="271.1">Sheet: /Filter bank/</text>
<text x="300.9" y="281.2">Size: A3</text>
<text x="322.9" y="281.2">Date: 2026-10-26</text>
<text x="386" y="281.2">Rev: 0.2</text>
<text x="300.9" y="284">KiCad E.D.A. 10.0.6</text>
<text x="385.9" y="284">Id: 5/6</text>
</g>
<g font-size="1.3" fill="#840000">
<text x="35" y="12">1</text>
<text x="85" y="12">2</text>
<text x="135" y="12">3</text>
<text x="185" y="12">4</text>
<text x="235" y="12">5</text>
<text x="285" y="12">6</text>
<text x="335" y="12">7</text>
<text x="385" y="12">8</text>
<text x="10.3" y="36">A</text>
<text x="408.3" y="36">A</text>
<text x="10.2" y="86">B</text>
<text x="408.2" y="86">B</text>
<text x="10.2" y="136">C</text>
<text x="408.2" y="136">C</text>
<text x="10.2" y="186">D</text>
<text x="408.2" y="186">D</text>
<text x="10.3" y="236">E</text>
<text x="408.3" y="236">E</text>
<text x="10.3" y="286">F</text>
<text x="35" y="287">1</text>
<text x="85" y="287">2</text>
<text x="135" y="287">3</text>
<text x="185" y="287">4</text>
<text x="235" y="287">5</text>
<text x="285" y="287">6</text>
<text x="335" y="287">7</text>
<text x="385" y="287">8</text>
<text x="408.3" y="286">F</text>
</g>
<g font-size="1.3" fill="#a90000">
<text x="40.5" y="57.9" transform="rotate(-90 40.5 57.9)">8</text>
<text x="286.9" y="57.9" transform="rotate(-90 286.9 57.9)">1</text>
<text x="292" y="57.9" transform="rotate(-90 292 57.9)">8</text>
<text x="27.9" y="60.8">22</text>
<text x="28.5" y="65.9">9</text>
<text x="50.7" y="60.8">24</text>
<text x="51.3" y="63.4">2</text>
<text x="51.3" y="65.9">4</text>
<text x="276.8" y="65.9">15</text>
<text x="276.8" y="63.4">17</text>
<text x="276.8" y="60.8">19</text>
<text x="299.7" y="60.8">22</text>
<text x="300.3" y="65.9">9</text>
<text x="373.9" y="60.8">1</text>
<text x="378.3" y="65.5" transform="rotate(-90 378.3 65.5)">2</text>
<text x="27.9" y="68.4">10</text>
<text x="27.9" y="71">11</text>
<text x="50.7" y="71">13</text>
<text x="51.3" y="68.4">6</text>
<text x="276.8" y="68.4">13</text>
<text x="277.4" y="71">6</text>
<text x="299.7" y="68.4">10</text>
<text x="299.7" y="71">11</text>
<text x="27.9" y="73.5">12</text>
<text x="28.5" y="76.1">1</text>
<text x="50.7" y="73.5">15</text>
<text x="50.7" y="76.1">17</text>
<text x="277.4" y="76.1">2</text>
<text x="277.4" y="73.5">4</text>
<text x="299.7" y="73.5">12</text>
<text x="28.5" y="78.6">7</text>
<text x="40.5" y="83.3" transform="rotate(-90 40.5 83.3)">3</text>
<text x="50.7" y="78.6">19</text>
<text x="276.8" y="78.6">24</text>
<text x="289.4" y="83.3" transform="rotate(-90 289.4 83.3)">3</text>
<text x="300.3" y="78.6">7</text>
</g>
<g font-size="1.3" fill="#006464">
<text x="31" y="61.9">RFC</text>
<text x="41.6" y="62.8" transform="rotate(-90 41.6 62.8)">VDD</text>
<text x="46.5" y="64.5">RF2</text>
<text x="46.5" y="61.9">RF1</text>
<text x="279.9" y="64.5">RF7</text>
<text x="279.9" y="61.9">RF8</text>
<text x="288" y="61.4" transform="rotate(-90 288 61.4)">LS</text>
<text x="293.1" y="62.8" transform="rotate(-90 293.1 62.8)">VDD</text>
<text x="295.4" y="61.9">RFC</text>
<text x="31" y="67">V1</text>
<text x="31" y="69.5">V2</text>
<text x="46.5" y="67">RF3</text>
<text x="46.5" y="69.5">RF4</text>
<text x="279.9" y="69.5">RF5</text>
<text x="279.9" y="67">RF6</text>
<text x="296.7" y="67">V1</text>
<text x="296.7" y="69.5">V2</text>
<text x="31" y="77.2">LS</text>
<text x="31" y="72.1">V3</text>
<text x="31" y="74.6">V4</text>
<text x="46.5" y="72.1">RF5</text>
<text x="46.5" y="74.6">RF6</text>
<text x="46.5" y="77.2">RF7</text>
<text x="279.9" y="77.2">RF2</text>
<text x="279.9" y="74.6">RF3</text>
<text x="279.9" y="72.1">RF4</text>
<text x="296.7" y="72.1">V3</text>
<text x="296.7" y="74.6">V4</text>
<text x="31" y="79.7">VSS_EXT</text>
<text x="41.6" y="80.8" transform="rotate(-90 41.6 80.8)">GND</text>
<text x="46.5" y="79.7">RF8</text>
<text x="279.9" y="79.7">RF1</text>
<text x="290.5" y="80.8" transform="rotate(-90 290.5 80.8)">GND</text>
<text x="291.2" y="79.7">VSS_EXT</text>
</g>
</svg>
